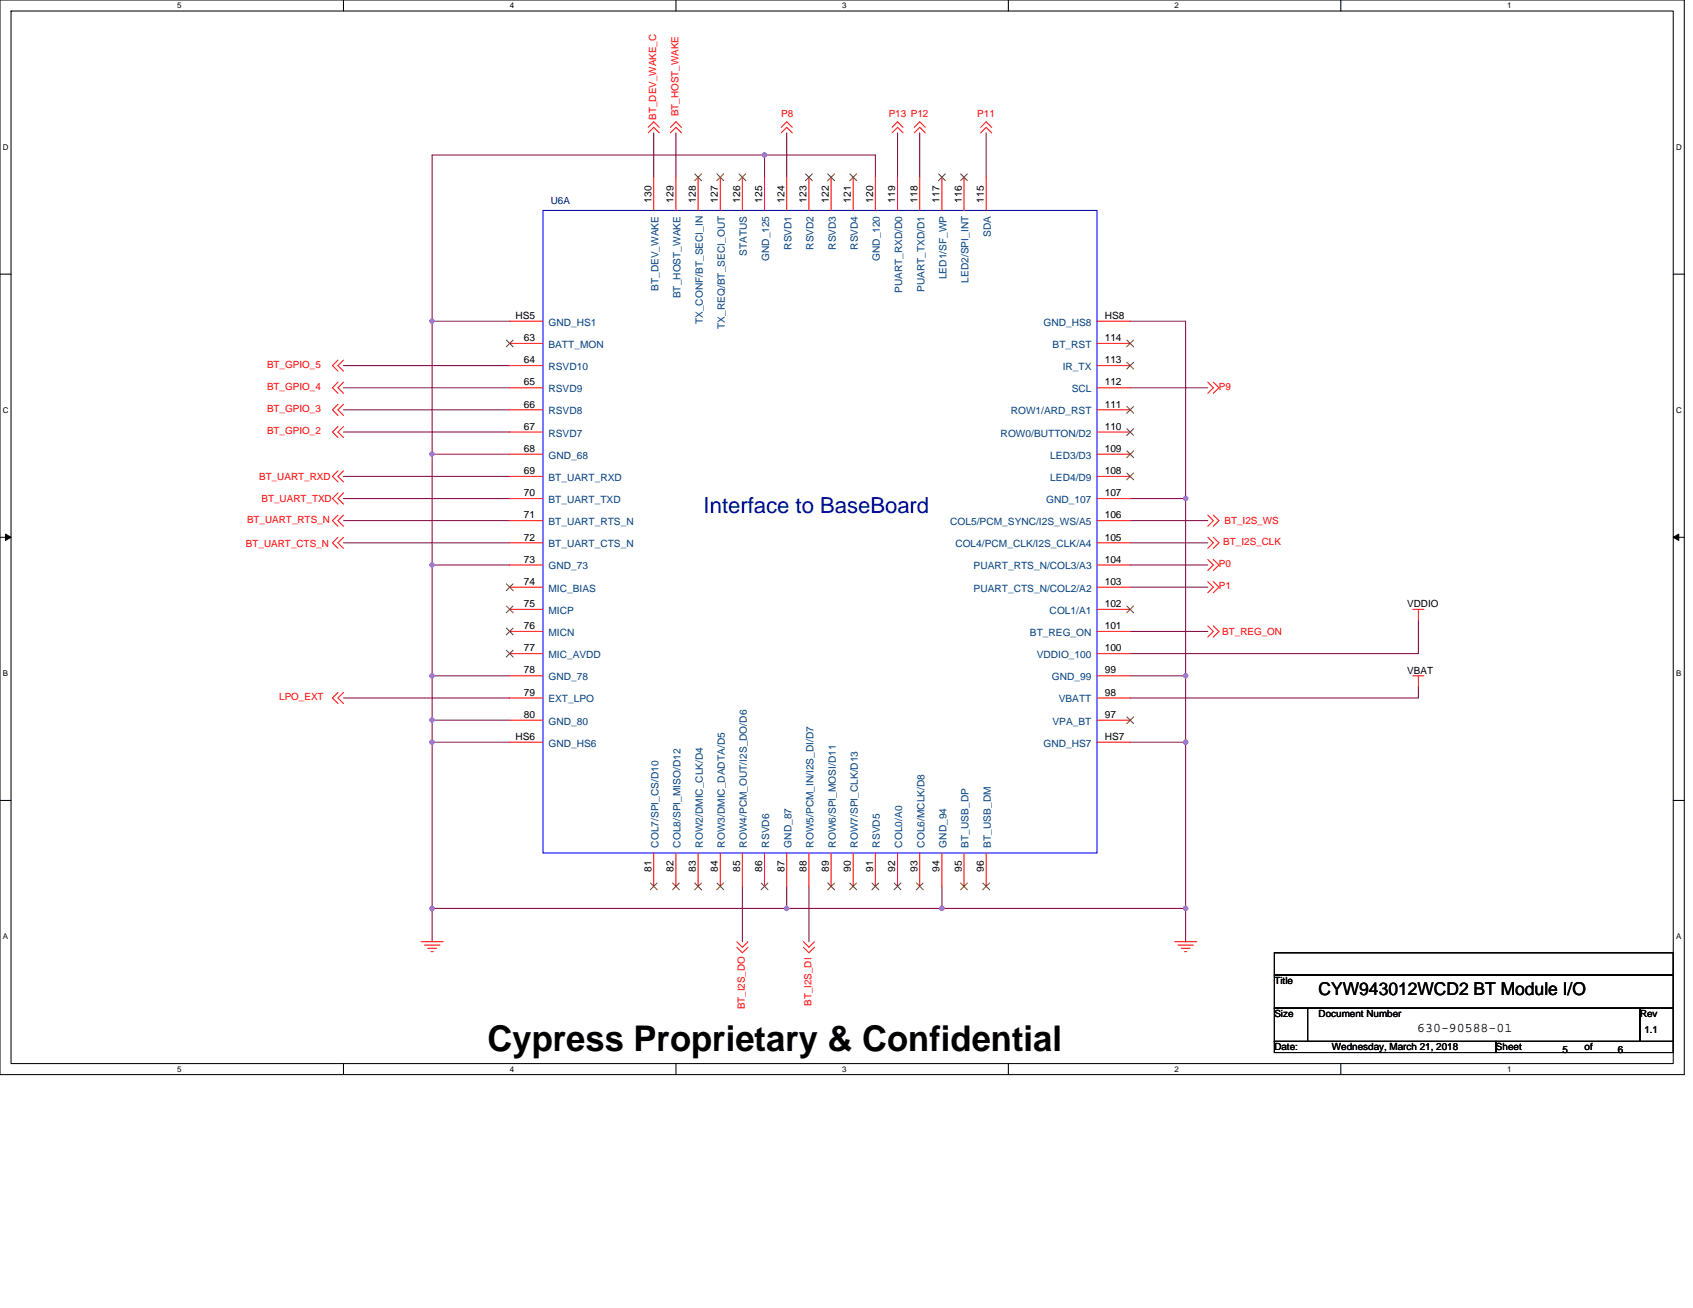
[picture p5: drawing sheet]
<svg xmlns="http://www.w3.org/2000/svg" width="279mm" height="216mm" viewBox="0 0 279 216" stroke-linecap="round" stroke-linejoin="round" font-family="sans-serif">
<path d="M0 0h278v177.4h-278zM1.8 1.8h274.3v173.8h-274.3z" fill="none" stroke="#000" stroke-width=".17"/>
<g fill="#fff">
<path d="M29.3 .2h.7v1.5h-.7z"/>
<path d="M29.3 175.7h.7v1.5h-.7z"/>
</g>
<path d="M56.7 0v1.8M56.7 175.6v1.8" fill="none" stroke="#000" stroke-width=".17"/>
<g fill="#fff">
<path d="M84.1 .2h.7v1.5h-.7z"/>
<path d="M84.1 175.7h.7v1.5h-.7z"/>
</g>
<path d="M111.5 0v1.8M111.5 175.6v1.8" fill="none" stroke="#000" stroke-width=".17"/>
<g fill="#fff">
<path d="M139 .2h.7v1.5h-.7z"/>
<path d="M139 175.7h.7v1.5h-.7z"/>
</g>
<path d="M166.4 0v1.8M166.4 175.6v1.8" fill="none" stroke="#000" stroke-width=".17"/>
<g fill="#fff">
<path d="M193.8 .2h.8v1.5h-.8z"/>
<path d="M193.8 175.7h.8v1.5h-.8z"/>
</g>
<path d="M221.3 0v1.8M221.3 175.6v1.8" fill="none" stroke="#000" stroke-width=".17"/>
<g fill="#fff">
<path d="M248.7 .2h.7v1.5h-.7z"/>
<path d="M248.7 175.7h.7v1.5h-.7z"/>
<path d="M.5 23.5h.9v1.5h-.9z"/>
<path d="M276.6 23.5h1v1.5h-1z"/>
<path d="M.5 67h.9v1.4h-.9z"/>
<path d="M276.6 67h1v1.4h-1z"/>
</g>
<path d="M0 45.3h1.8M276.1 45.3h1.9" fill="none" stroke="#000" stroke-width=".17"/>
<g fill="#fff">
<path d="M.5 110.4h.8v1.5h-.8z"/>
<path d="M276.6 110.4h.9v1.5h-.9z"/>
</g>
<path d="M0 88.7h1.8M276.1 88.7h1.9" fill="none" stroke="#000" stroke-width=".17"/>
<path d="M.9 88.2l.9 .5-.9 .5zM276.1 88.7l1-.5v1z" fill="#000" stroke="#000" stroke-width=".17"/>
<g fill="#fff">
<path d="M.5 153.8h.8v1.5h-.8z"/>
<path d="M276.6 153.8h.9v1.5h-.9z"/>
</g>
<path d="M0 132.1h1.8M276.1 132.1h1.9M210.3 157.3h65.8v3.6h-65.8zM210.3 160.9h65.8v5.5h-65.8zM210.3 166.4h5.5v5.5h-5.5zM210.3 171.9h36.6v1.8h-36.6zM215.8 166.4h54.9v5.5h-54.9zM246.9 171.9h29.2v1.8h-29.2zM270.7 166.4h5.4v5.5h-5.4z" fill="none" stroke="#000" stroke-width=".17"/>
<g fill="none" stroke="#800040" stroke-width=".17">
<path d="M107.9 21.9v7.4M111.5 21.9v7.4M126.2 29.3v-3.7h-54.9v27.4M126.2 25.6h18.3v3.7M129.8 21.9v7.4M148.1 21.9v7.4M151.8 21.9v7.4M162.8 21.9v7.4M71.3 53v22M71.3 53h12.8M186.5 53h9.2v29.3M56.7 78.6h27.4"/>
<path d="M56.7 71.3h27.4M56.7 60.3h27.4M56.7 64h27.4M56.7 67.6h27.4M71.3 75v18.3M71.3 75h12.8M186.5 64h12.8M56.7 82.3h27.4M56.7 85.9h27.4M56.7 89.6h27.4M71.3 93.3v18.2M71.3 93.3h12.8"/>
<path d="M186.5 85.9h12.8M186.5 89.6h12.8M186.5 82.3h9.2M186.5 93.3h12.8M186.5 96.9h12.8M195.7 82.3v29.2M56.7 115.2h27.4M71.3 118.9v3.6M71.3 111.5v7.4M71.3 118.9h12.8M71.3 111.5h12.8M186.5 111.5h9.2"/>
<path d="M186.5 104.2h12.8M195.7 111.5v11M234.1 102.4v5.5h-47.6M234.1 113.4v1.8h-47.6M71.3 122.5v27.4M71.3 122.5h12.8M186.5 122.5h9.2M195.7 122.5v27.4M71.3 149.9v5.5M71.3 149.9h58.5M122.5 146.3v9.1M129.8 146.3v3.6"/>
<path d="M129.8 149.9h65.9M133.5 146.3v9.1M155.4 146.3v3.6M195.7 149.9v5.5"/>
</g>
<g fill="#f0f" stroke="#f0f" stroke-width=".17">
<circle cx="195.7" cy="149.9" r=".36"/>
<circle cx="195.7" cy="122.5" r=".36"/>
<circle cx="195.7" cy="111.5" r=".36"/>
<circle cx="195.7" cy="82.3" r=".36"/>
<circle cx="71.3" cy="149.9" r=".36"/>
<circle cx="71.3" cy="122.5" r=".36"/>
<circle cx="71.3" cy="118.8" r=".36"/>
<circle cx="71.3" cy="111.5" r=".35"/>
<circle cx="71.3" cy="93.2" r=".35"/>
<circle cx="71.3" cy="75" r=".35"/>
<circle cx="71.3" cy="53" r=".35"/>
<circle cx="155.4" cy="149.9" r=".36"/>
<circle cx="129.8" cy="149.9" r=".36"/>
<circle cx="126.2" cy="25.6" r=".35"/>
</g>
<g fill="none" stroke="#f00" stroke-width=".17">
<path d="M107 21l.9-.9 .9 .9M107 21.9l.9-.9 .9 .9M107.9 29.3v5.4M110.6 21l.9-.9 1 .9M110.6 21.9l.9-.9 1 .9M111.5 29.3v5.4M115.2 29.3v5.4M118.9 29.3v5.4M122.5 29.3v5.4M126.2 29.3v5.4M128.9 21l.9-.9 .9 .9M128.9 21.9l.9-.9 .9 .9"/>
<path d="M129.8 29.3v5.4M133.5 29.3v5.4M137.2 29.3v5.4M140.8 29.3v5.4M144.5 29.3v5.4M147.2 21l.9-.9 .9 .9M147.2 21.9l.9-.9 .9 .9M148.1 29.3v5.4M150.9 21l.9-.9 .9 .9M150.9 21.9l.9-.9 .9 .9M151.8 29.3v5.4M155.4 29.3v5.4"/>
<path d="M159.1 29.3v5.4M161.8 21l1-.9 .9 .9M161.8 21.9l1-.9 .9 .9M162.8 29.3v5.4M55.8 59.4l-.9 .9 .9 1M56.7 59.4l-.9 .9 .9 1M84.1 56.7h5.5M84.1 53h5.5M181 56.7h5.5M181 53h5.5M55.8 77.7l-.9 .9 .9 .9M55.8 63.1l-.9 .9 .9 .9"/>
<path d="M55.8 66.7l-.9 .9 .9 1M55.8 70.4l-.9 .9 .9 .9M56.7 77.7l-.9 .9 .9 .9M56.7 63.1l-.9 .9 .9 .9M56.7 66.7l-.9 .9 .9 1M56.7 70.4l-.9 .9 .9 .9M84.1 60.3h5.5M84.1 64h5.5M84.1 67.6h5.5M84.1 71.3h5.5M84.1 75h5.5M84.1 78.6h5.5"/>
<path d="M181 78.6h5.5M181 75h5.5M181 71.3h5.5M181 67.6h5.5M181 64h5.5M181 60.3h5.5M199.3 63.1l.9 .9-.9 .9M200.2 63.1l1 .9-1 .9M55.8 88.7l-.9 .9 .9 .9M55.8 81.4l-.9 .9 .9 .9M55.8 85l-.9 .9 .9 1M56.7 88.7l-.9 .9 .9 .9"/>
<path d="M56.7 81.4l-.9 .9 .9 .9M56.7 85l-.9 .9 .9 1M84.1 82.3h5.5M84.1 85.9h5.5M84.1 89.6h5.5M84.1 93.3h5.5M84.1 96.9h5.5M181 96.9h5.5M181 93.3h5.5M181 89.6h5.5M181 85.9h5.5M181 82.3h5.5"/>
<path d="M199.3 92.4l.9 .9-.9 .9M199.3 96l.9 .9-.9 .9M199.3 85l.9 .9-.9 1M199.3 88.7l.9 .9-.9 .9M200.2 92.4l1 .9-1 .9M200.2 96l1 .9-1 .9M200.2 85l1 .9-1 1M200.2 88.7l1 .9-1 .9M55.8 114.3l-.9 .9 .9 .9M56.7 114.3l-.9 .9 .9 .9M84.1 100.6h5.5M84.1 104.2h5.5"/>
<path d="M84.1 107.9h5.5M84.1 111.5h5.5M84.1 115.2h5.5M84.1 118.9h5.5M181 118.9h5.5M181 115.2h5.5M181 111.5h5.5M181 107.9h5.5M181 104.2h5.5M181 100.6h5.5M199.3 103.3l.9 .9-.9 1M200.2 103.3l1 .9-1 1"/>
<path d="M233.2 111.5h1.8M233.2 100.6h1.8M234.1 111.5v1.9M234.1 100.6v1.8M84.1 122.5h5.5M181 122.5h5.5M69.5 155.4h3.7M70 156h2.6M70.6 156.5h1.5M71.1 157.1h.4M107.9 140.8v5.5M111.5 140.8v5.5"/>
<path d="M115.2 140.8v5.5M118.9 140.8v5.5M121.6 156.4l.9 .9 .9-.9M121.6 155.4l.9 1 .9-1M122.5 140.8v5.5M126.2 140.8v5.5M129.8 140.8v5.5M132.6 156.4l.9 .9 .9-.9M132.6 155.4l.9 1 .9-1M133.5 140.8v5.5M137.2 140.8v5.5M140.8 140.8v5.5"/>
<path d="M144.5 140.8v5.5M148.1 140.8v5.5M151.8 140.8v5.5M155.4 140.8v5.5M159.1 140.8v5.5M162.8 140.8v5.5M193.8 155.4h3.7M194.4 156h2.6M194.9 156.5h1.5M195.5 157.1h.4"/>
</g>
<path d="M89.6 34.7h91.4v106.1h-91.4z" fill="none" stroke="#00f" stroke-width=".17"/>
<g fill="none" stroke="#804000" stroke-width=".17">
<path d="M114.7 28.7l1.1 1.1M115.8 28.7l-1.2 1.1M118.3 28.7l1.1 1.1M119.4 28.7l-1.1 1.1M122 28.7l1.1 1.1M123.1 28.7l-1.2 1.1M132.9 28.7l1.2 1.1M134 28.7l-1.1 1.1M136.6 28.7l1.1 1.1M137.7 28.7l-1.1 1.1M140.3 28.7l1.1 1.1M141.4 28.7l-1.2 1.1"/>
<path d="M154.9 28.7l1.1 1.1M156 28.7l-1.1 1.1M158.5 28.7l1.2 1.1M159.6 28.7l-1.1 1.1M83.6 56.1l1.1 1.2M84.7 56.1l-1.2 1.2M186 59.8l1.1 1.1M186 56.1l1.1 1.2M187.1 59.8l-1.2 1.1M187.1 56.1l-1.2 1.2M186 78.1l1.1 1.1M186 74.4l1.1 1.1"/>
<path d="M186 70.8l1.1 1.1M186 67.1l1.1 1.1M187.1 78.1l-1.2 1.1M187.1 74.4l-1.2 1.1M187.1 70.8l-1.2 1.1M187.1 67.1l-1.2 1.1M83.6 96.4l1.1 1.1M84.7 96.4l-1.2 1.1M83.6 100l1.1 1.2M83.6 103.7l1.1 1.1M83.6 107.3l1.1 1.2M84.7 100l-1.2 1.2"/>
<path d="M84.7 103.7l-1.2 1.1M84.7 107.3l-1.2 1.2M186 118.3l1.1 1.1M186 100l1.1 1.2M187.1 118.3l-1.2 1.1M187.1 100l-1.2 1.2M107.3 145.8l1.2 1.1M108.4 145.8l-1.1 1.1M111 145.8l1.1 1.1M112.1 145.8l-1.1 1.1M114.7 145.8l1.1 1.1M115.8 145.8l-1.2 1.1"/>
<path d="M118.3 145.8l1.1 1.1M119.4 145.8l-1.1 1.1M125.6 145.8l1.1 1.1M126.7 145.8l-1.1 1.1M136.6 145.8l1.1 1.1M137.7 145.8l-1.1 1.1M140.3 145.8l1.1 1.1M141.4 145.8l-1.2 1.1M143.9 145.8l1.1 1.1M145 145.8l-1.1 1.1M147.6 145.8l1.1 1.1M148.7 145.8l-1.1 1.1"/>
<path d="M151.2 145.8l1.2 1.1M152.3 145.8l-1.1 1.1M158.5 145.8l1.2 1.1M159.6 145.8l-1.1 1.1M162.2 145.8l1.1 1.1M163.3 145.8l-1.1 1.1"/>
</g>
<text font-size="5.8" x="80.5" y="173.5">Cypress Proprietary &amp; Confidential</text>
<text font-size="3.6" fill="#000080" x="116.1" y="84.6">Interface to BaseBoard</text>
<text font-size="2.9" x="217.6" y="164.3">CYW943012WCD2 BT Module I/O</text>
<text font-size="2.2" x="233.9" y="170.3">630-90588-01</text>
<g font-size="1.7">
<text x="107.5" y="33.5" transform="rotate(-90 107.5 33.5)">130</text>
<text x="111.2" y="33.5" transform="rotate(-90 111.2 33.5)">129</text>
<text x="114.8" y="33.5" transform="rotate(-90 114.8 33.5)">128</text>
<text x="118.5" y="33.5" transform="rotate(-90 118.5 33.5)">127</text>
<text x="122.1" y="33.5" transform="rotate(-90 122.1 33.5)">126</text>
<text x="125.8" y="33.5" transform="rotate(-90 125.8 33.5)">125</text>
<text x="129.5" y="33.5" transform="rotate(-90 129.5 33.5)">124</text>
<text x="133.1" y="33.5" transform="rotate(-90 133.1 33.5)">123</text>
<text x="136.8" y="33.5" transform="rotate(-90 136.8 33.5)">122</text>
<text x="140.4" y="33.5" transform="rotate(-90 140.4 33.5)">121</text>
<text x="144.1" y="33.5" transform="rotate(-90 144.1 33.5)">120</text>
<text x="147.7" y="33.5" transform="rotate(-90 147.7 33.5)">119</text>
<text x="151.4" y="33.5" transform="rotate(-90 151.4 33.5)">118</text>
<text x="155.1" y="33.5" transform="rotate(-90 155.1 33.5)">117</text>
<text x="158.7" y="33.5" transform="rotate(-90 158.7 33.5)">116</text>
<text x="162.4" y="33.5" transform="rotate(-90 162.4 33.5)">115</text>
<text x="85.1" y="52.6">HS5</text>
<text x="182.3" y="52.6">HS8</text>
<text x="86.5" y="56.3">63</text>
<text x="86.5" y="60">64</text>
<text x="182.3" y="60">113</text>
<text x="182.3" y="56.3">114</text>
<text x="86.5" y="63.6">65</text>
<text x="182.3" y="63.6">112</text>
<text x="86.5" y="67.3">66</text>
<text x="86.5" y="70.9">67</text>
<text x="182.3" y="67.3">111</text>
<text x="182.3" y="70.9">110</text>
<text x="86.5" y="74.6">68</text>
<text x="182.3" y="74.6">109</text>
<text x="86.5" y="78.3">69</text>
<text x="86.5" y="81.9">70</text>
<text x="182.3" y="78.3">108</text>
<text x="182.3" y="81.9">107</text>
<text x="86.5" y="85.6">71</text>
<text x="86.5" y="89.2">72</text>
<text x="182.3" y="85.6">106</text>
<text x="182.3" y="89.2">105</text>
<text x="86.5" y="92.9">73</text>
<text x="182.3" y="92.9">104</text>
<text x="86.5" y="96.5">74</text>
<text x="86.5" y="100.2">75</text>
<text x="182.3" y="96.5">103</text>
<text x="182.3" y="100.2">102</text>
<text x="86.5" y="103.8">76</text>
<text x="86.5" y="107.5">77</text>
<text x="182.3" y="103.8">101</text>
<text x="182.3" y="107.5">100</text>
<text x="86.5" y="111.2">78</text>
<text x="182.3" y="111.2">99</text>
<text x="86.5" y="114.8">79</text>
<text x="86.5" y="118.5">80</text>
<text x="182.3" y="118.5">97</text>
<text x="182.3" y="114.8">98</text>
<text x="85.1" y="122.1">HS6</text>
<text x="182.3" y="122.1">HS7</text>
<text x="107.5" y="143.9" transform="rotate(-90 107.5 143.9)">81</text>
<text x="111.2" y="143.9" transform="rotate(-90 111.2 143.9)">82</text>
<text x="114.8" y="143.9" transform="rotate(-90 114.8 143.9)">83</text>
<text x="118.5" y="143.9" transform="rotate(-90 118.5 143.9)">84</text>
<text x="122.1" y="143.9" transform="rotate(-90 122.1 143.9)">85</text>
<text x="125.8" y="143.9" transform="rotate(-90 125.8 143.9)">86</text>
<text x="129.5" y="143.9" transform="rotate(-90 129.5 143.9)">87</text>
<text x="133.1" y="143.9" transform="rotate(-90 133.1 143.9)">88</text>
<text x="136.8" y="143.9" transform="rotate(-90 136.8 143.9)">89</text>
<text x="140.4" y="143.9" transform="rotate(-90 140.4 143.9)">90</text>
<text x="144.1" y="143.9" transform="rotate(-90 144.1 143.9)">91</text>
<text x="147.7" y="143.9" transform="rotate(-90 147.7 143.9)">92</text>
<text x="151.4" y="143.9" transform="rotate(-90 151.4 143.9)">93</text>
<text x="155.1" y="143.9" transform="rotate(-90 155.1 143.9)">94</text>
<text x="158.7" y="143.9" transform="rotate(-90 158.7 143.9)">95</text>
<text x="162.4" y="143.9" transform="rotate(-90 162.4 143.9)">96</text>
</g>
<g font-size="1.7" fill="#004080">
<text x="130.6" y="41.2" transform="rotate(-90 130.6 41.2)">RSVD1</text>
<text x="134.3" y="41.2" transform="rotate(-90 134.3 41.2)">RSVD2</text>
<text x="137.9" y="41.2" transform="rotate(-90 137.9 41.2)">RSVD3</text>
<text x="141.6" y="41.2" transform="rotate(-90 141.6 41.2)">RSVD4</text>
<text x="163.5" y="39.1" transform="rotate(-90 163.5 39.1)">SDA</text>
<text x="123.3" y="42.2" transform="rotate(-90 123.3 42.2)">STATUS</text>
<text x="126.9" y="43.1" transform="rotate(-90 126.9 43.1)">GND_125</text>
<text x="145.2" y="43.1" transform="rotate(-90 145.2 43.1)">GND_120</text>
<text x="156.2" y="46.1" transform="rotate(-90 156.2 46.1)">LED1/SF_WP</text>
<text x="159.9" y="46.6" transform="rotate(-90 159.9 46.6)">LED2/SPI_INT</text>
<text x="90.5" y="53.8">GND_HS1</text>
<text x="108.6" y="48" transform="rotate(-90 108.6 48)">BT_DEV_WAKE</text>
<text x="112.3" y="49.3" transform="rotate(-90 112.3 49.3)">BT_HOST_WAKE</text>
<text x="116" y="53.5" transform="rotate(-90 116 53.5)">TX_CONF/BT_SECI_IN</text>
<text x="148.9" y="48.4" transform="rotate(-90 148.9 48.4)">PUART_RXD/D0</text>
<text x="152.5" y="48.2" transform="rotate(-90 152.5 48.2)">PUART_TXD/D1</text>
<text x="172.2" y="53.8">GND_HS8</text>
<text x="90.5" y="57.4">BATT_MON</text>
<text x="119.6" y="54.3" transform="rotate(-90 119.6 54.3)">TX_REQ/BT_SECI_OUT</text>
<text x="173.7" y="57.4">BT_RST</text>
<text x="90.5" y="61.1">RSVD10</text>
<text x="90.5" y="64.7">RSVD9</text>
<text x="175.4" y="61.1">IR_TX</text>
<text x="176.9" y="64.7">SCL</text>
<text x="90.5" y="68.4">RSVD8</text>
<text x="166.8" y="68.4">ROW1/ARD_RST</text>
<text x="90.5" y="72.1">RSVD7</text>
<text x="90.5" y="75.7">GND_68</text>
<text x="165.1" y="72.1">ROW0/BUTTON/D2</text>
<text x="173.3" y="75.7">LED3/D3</text>
<text x="90.5" y="79.4">BT_UART_RXD</text>
<text x="90.5" y="83">BT_UART_TXD</text>
<text x="172.7" y="83">GND_107</text>
<text x="173.3" y="79.4">LED4/D9</text>
<text x="90.5" y="86.7">BT_UART_RTS_N</text>
<text x="156.8" y="86.7">COL5/PCM_SYNC/I2S_WS/A5</text>
<text x="90.5" y="90.3">BT_UART_CTS_N</text>
<text x="90.5" y="94">GND_73</text>
<text x="157.7" y="90.3">COL4/PCM_CLK/I2S_CLK/A4</text>
<text x="160.7" y="94">PUART_RTS_N/COL3/A3</text>
<text x="90.5" y="97.7">MIC_BIAS</text>
<text x="90.5" y="101.3">MICP</text>
<text x="160.7" y="97.7">PUART_CTS_N/COL2/A2</text>
<text x="173.2" y="101.3">COL1/A1</text>
<text x="90.5" y="105">MICN</text>
<text x="170" y="105">BT_REG_ON</text>
<text x="90.5" y="108.6">MIC_AVDD</text>
<text x="90.5" y="112.3">GND_78</text>
<text x="171.1" y="108.6">VDDIO_100</text>
<text x="173.6" y="112.3">GND_99</text>
<text x="90.5" y="116">EXT_LPO</text>
<text x="90.5" y="119.6">GND_80</text>
<text x="173.7" y="119.6">VPA_BT</text>
<text x="174.7" y="116">VBATT</text>
<text x="90.5" y="123.3">GND_HS6</text>
<text x="172.2" y="123.3">GND_HS7</text>
<text x="108.6" y="139.9" transform="rotate(-90 108.6 139.9)">COL7/SPI_CS/D10</text>
<text x="112.3" y="139.9" transform="rotate(-90 112.3 139.9)">COL8/SPI_MISO/D12</text>
<text x="116" y="139.9" transform="rotate(-90 116 139.9)">ROW2/DMIC_CLK/D4</text>
<text x="119.6" y="139.9" transform="rotate(-90 119.6 139.9)">ROW3/DMIC_DADTA/D5</text>
<text x="123.3" y="139.9" transform="rotate(-90 123.3 139.9)">ROW4/PCM_OUT/I2S_DO/D6</text>
<text x="126.9" y="139.9" transform="rotate(-90 126.9 139.9)">RSVD6</text>
<text x="130.6" y="139.9" transform="rotate(-90 130.6 139.9)">GND_87</text>
<text x="134.3" y="139.9" transform="rotate(-90 134.3 139.9)">ROW5/PCM_IN/I2S_DI/D7</text>
<text x="137.9" y="139.9" transform="rotate(-90 137.9 139.9)">ROW6/SPI_MOSI/D11</text>
<text x="141.6" y="139.9" transform="rotate(-90 141.6 139.9)">ROW7/SPI_CLK/D13</text>
<text x="145.2" y="139.9" transform="rotate(-90 145.2 139.9)">RSVD5</text>
<text x="148.9" y="139.9" transform="rotate(-90 148.9 139.9)">COL0/A0</text>
<text x="152.5" y="139.9" transform="rotate(-90 152.5 139.9)">COL6/MCLK/D8</text>
<text x="156.2" y="139.9" transform="rotate(-90 156.2 139.9)">GND_94</text>
<text x="159.9" y="139.9" transform="rotate(-90 159.9 139.9)">BT_USB_DP</text>
<text x="163.5" y="139.9" transform="rotate(-90 163.5 139.9)">BT_USB_DM</text>
</g>
<g font-size="1.6" fill="#f00">
<text x="108.3" y="19.7" transform="rotate(-90 108.3 19.7)">BT_DEV_WAKE_C</text>
<text x="112" y="19.2" transform="rotate(-90 112 19.2)">BT_HOST_WAKE</text>
<text x="128.9" y="19.4">P8</text>
<text x="146.7" y="19.4">P13 P12</text>
<text x="161.3" y="19.4">P11</text>
<text x="44.1" y="60.7">BT_GPIO_5</text>
<text x="44.1" y="64.4">BT_GPIO_4</text>
<text x="201.2" y="64.4">P9</text>
<text x="44.1" y="68.1">BT_GPIO_3</text>
<text x="44.1" y="71.7">BT_GPIO_2</text>
<text x="42.8" y="79.2">BT_UART_RXD</text>
<text x="43.2" y="82.8">BT_UART_TXD</text>
<text x="40.8" y="86.3">BT_UART_RTS_N</text>
<text x="201.9" y="90">BT_I2S_CLK</text>
<text x="202.1" y="86.5">BT_I2S_WS</text>
<text x="40.6" y="90.4">BT_UART_CTS_N</text>
<text x="201.2" y="93.6">P0</text>
<text x="201.2" y="97.3">P1</text>
<text x="201.7" y="104.8">BT_REG_ON</text>
<text x="46.1" y="115.6">LPO_EXT</text>
<text x="122.9" y="166.6" transform="rotate(-90 122.9 166.6)">BT_I2S_DO</text>
<text x="133.9" y="166.1" transform="rotate(-90 133.9 166.1)">BT_I2S_DI</text>
</g>
<text font-size="1.6" fill="#000080" x="90.9" y="33.7">U6A</text>
<g font-size="1.6">
<text x="232.2" y="100.2">VDDIO</text>
<text x="232.2" y="111.2">VBAT</text>
<text x="210.3" y="162.4">Title</text>
<text x="210.3" y="167.9">Size</text>
<text x="217.6" y="167.9">Document Number</text>
<text x="270.7" y="167.9">Rev</text>
<text x="210.3" y="173.4">Date:</text>
<text x="219.8" y="173.4">Wednesday, March 21, 2018</text>
<text x="246.9" y="173.4">Sheet</text>
<text x="257.9" y="173.7">5</text>
<text x="261.5" y="173.4">of</text>
<text x="267" y="173.7">6</text>
<text x="271.4" y="170.5">1.1</text>
</g>
<g font-size="1.3">
<text x="29.3" y="1.4">5</text>
<text x="84.1" y="1.4">4</text>
<text x="139" y="1.4">3</text>
<text x="193.8" y="1.4">2</text>
<text x="248.7" y="1.4">1</text>
<text x=".5" y="24.7">D</text>
<text x="276.6" y="24.7">D</text>
<text x=".5" y="68.2">C</text>
<text x="276.6" y="68.2">C</text>
<text x=".5" y="111.6">B</text>
<text x="276.6" y="111.6">B</text>
<text x=".5" y="155">A</text>
<text x="276.6" y="155">A</text>
<text x="29.3" y="176.9">5</text>
<text x="84.1" y="176.9">4</text>
<text x="139" y="176.9">3</text>
<text x="193.8" y="176.9">2</text>
<text x="248.7" y="176.9">1</text>
</g>
</svg>
